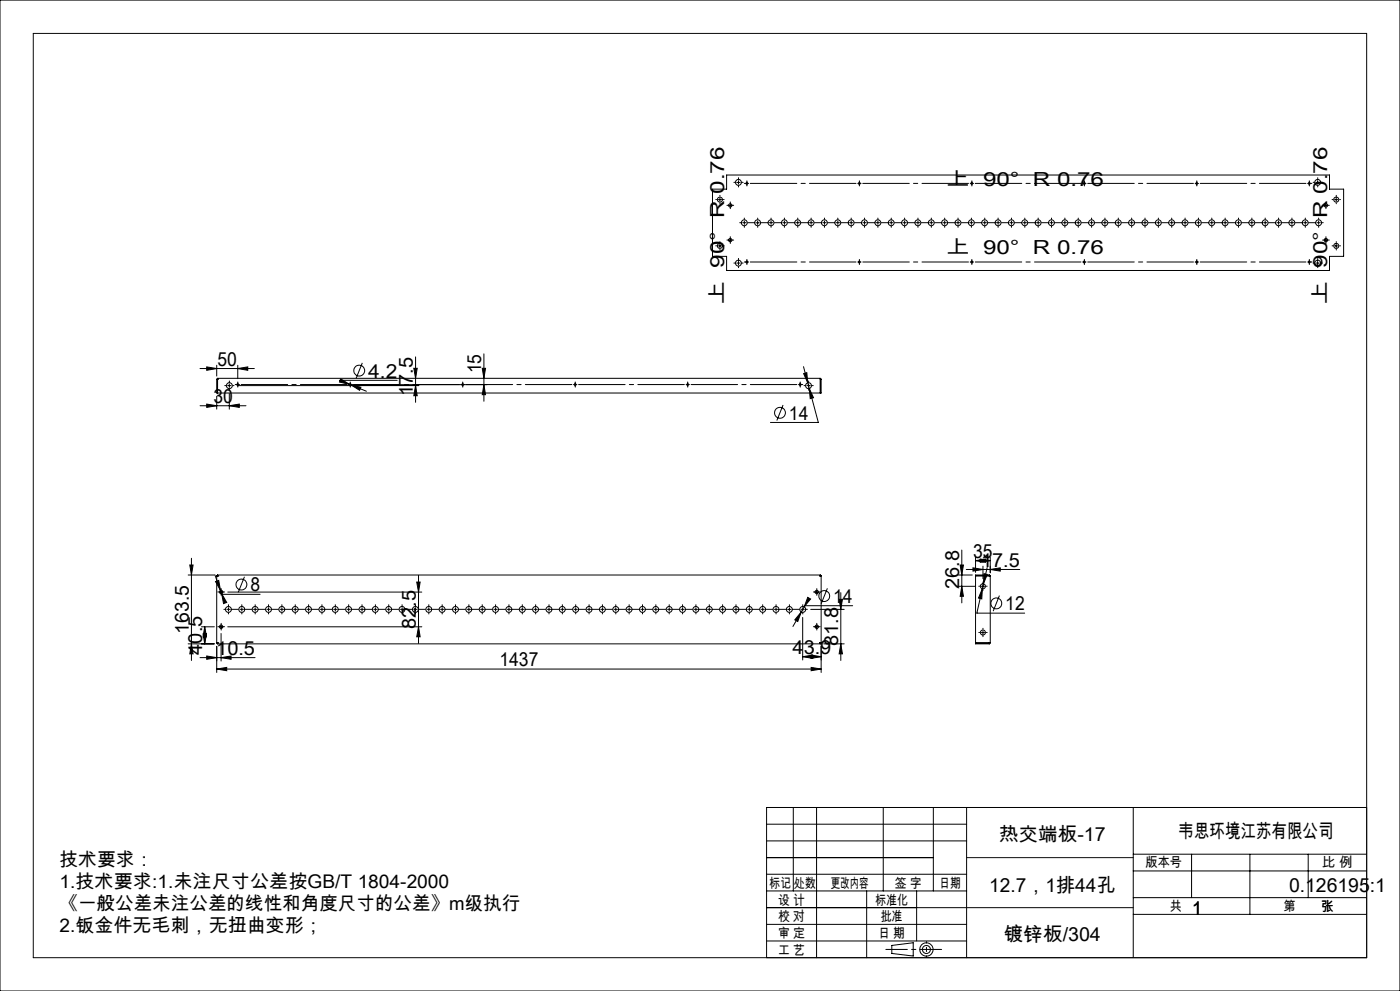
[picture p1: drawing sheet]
<svg xmlns="http://www.w3.org/2000/svg" width="420mm" height="297mm" viewBox="0 0 420 297" stroke-linecap="round" stroke-linejoin="round" font-family="sans-serif">
<g fill="none" stroke="#000" stroke-width=".3">
<path d="M0 0h420v297h-420zM213.7 56.7h4.3v-4.2h180.9v4.2h4.2v20.1h-4.2v4.3h-180.9v-4.3h-4.3zM215.5 59.8h1M216 59.3v1M221 54.7h1M221.5 54.1v1.1M358.5 55h1.1M359 54.5v1M394.8 54.7h1M395.3 54.1v1.1M400.4 59.8h1M400.9 59.3v1"/>
<path d="M215.5 73.7h1M216 73.2v1M218.6 72h1M218.6 61.6h1M219.1 61.1v1M219.1 71.5v1M221 78.8h1M221.5 78.3v1.1M226.8 66.8h1M227.3 66.2v1.1M358.5 78.5h1.1M359 78v1.1"/>
<path d="M394.8 78.8h1M395.3 78.3v1.1M397.3 72h1M397.3 61.6h1M397.8 61.1v1M397.8 71.5v1M400.4 73.7h1M400.9 73.2v1M60 110.5h16.3M62 110l3 .5-3 .5zM65 109.5v3.2M65 118.8v3.8"/>
<path d="M65 113.7v4.1h181.3v-4.1M65 113.7h.3M65.3 113.7h.1M65.3 113.7v4.1M65.3 113.4v.3M65.3 113.4l-.3 .3M65.3 113.4h180.7M68.3 115.6h1M68.8 115.1v1M68.8 118v4.6M71.2 115.6h54.5M71.3 110.5l3-.5v1z"/>
<path d="M71.3 109.5v4M102.2 113.6l2.6 1.6-3-.7zM104.6 115.3h41.6M104.8 115.2l.5 .2M105.1 114.8v1M105.3 115.4l3 .7-.4 .9zM105.3 115.4l4.6 1.9M108.7 108.8l-1.9 4.6M119.2 114h-17.3l2.9 1.2M124.1 110.4h1.1l-.5 3zM124.7 107v13.6M124.7 115.6l.5 3h-1.1z"/>
<path d="M144.7 110.4h1l-.5 3zM145.2 115.3l.5 3h-1zM145.2 106v14.3M241.1 109.9l1.7 6.5M241.1 112l.9-.3 .3 3zM242.1 115.6h1M242.6 115.1v1M242.8 116.4l1.3 2.8-1 .3zM242.8 116.4l2.7 10.2h-14.4M246 113.4l.1 .3M246 113.4l.3 .3M246.1 113.7h.1"/>
<path d="M246.1 113.7v4.1M246.1 113.7h.2M60 121.6h13.8M62 121.1l3 .5-3 .5zM68.8 121.6l3-.5v1zM234.9 121.4l-1.9 4.6M56.4 172.3h7.9M56.9 169.3h1l-.5 3zM57.4 167.3v30.6M64.5 172.3l1.6 4.6M64.7 174.3l.9-.3 .5 2.9zM65 172.6h.3"/>
<path d="M65 172.6v20.1M65.3 172.3v.3M65.3 172.5v.1M65.3 172.6h.1M65.3 172.3h180.8M65.3 172.3v.2M65.8 177.4h1.1M66.1 176.9l.4 1M66.3 176.9v1M66.5 177.9l1.5 2.6-.9 .4zM66.5 177.9l.1 .2h11.4M68.3 177.4h58.2"/>
<path d="M73.3 172.9l-1.8 4.6M125 174.4h1l-.4 3zM125.6 172.4v20.4M242.3 179l.9 .5-1.9 2.4zM244.5 177.4h1M245 176.9v1M246 172.6h.1M246.1 172.3l-.1 .3M246.1 172.5l-.1 .1M246.1 172.3v.2M246.1 172.6h.2M246.3 172.6h-.3"/>
<path d="M246.3 172.6v20.1M248.2 176.3l-1.9 4.7M251.7 179.6h1l-.5 3zM252.2 177.6v20.3M287.5 175.7h5.1M287.5 172.3h4.2M288 169.3h1l-.5 3zM288.5 164.8v15.9M288.5 175.7l.5 3h-1zM289.9 170.7h16M291.9 170.2l3 .5-3 .5zM292.7 168l3-.5v1z"/>
<path d="M292.7 167v4.6M292.7 168h4.4M292.7 172.5h4.1M294.1 167.5l3 .5-3 .5zM294.4 175.7h1M294.7 176.4l-.2 3.1-1-.3zM294.7 176.4l-1.6 7.4h14.3M294.9 169.7v3.7M294.9 175.2v1M295 175l-.3 1.4M295.2 171.9l1 .3-1.2 2.8zM296.2 170.1l-1.2 4.9"/>
<path d="M296.8 172.6h.3M296.8 172.3l.3 .3M296.8 172.3h-4.1v20.7h4.1M296.8 172.3v.2M296.8 172.6h.1M297.1 170.7l3-.5v1zM297.1 167v4.7M297.1 172.6v20M299.8 178.5l-1.8 4.7M56.4 193h7.9M57.4 193l.5 3h-1zM60 197.1h16.5"/>
<path d="M60.4 187.9h3.9M60.9 190h1l-.5 3zM61.4 187.9v5.1M61.4 187.9l.5 2.9h-1zM62 196.6l3 .5-3 .5zM65 193.7v7.8M65 192.7h.3M65.3 193h180.8M65.3 192.7v.3M65.3 192.6v.4M65.3 192.6v.1M65.3 192.6l-.3 .1"/>
<path d="M65.3 192.6h.1M65.8 187.9h1.1M66.3 197.1l3-.5v1zM66.3 189.9v8.2M66.3 187.3v1M68.3 187.9h58.2M125.6 187.9l.4 2.9h-1zM236.3 182.6h1M236.8 182.1v1M240.4 183.4l-1.1 2.9-.9-.5zM240.4 183.4l-2.5 4.3M240.8 196.8l3-.5v1z"/>
<path d="M240.8 185v12.8M240.8 196.8h5.5M241.3 181.9l-.9 1.5M243.2 182.6h10.1M243.3 196.3l3 .5-3 .5zM244.5 187.9h1M245 187.3v1M246 192.6l.3 .1M246 192.6l.1 .1M246 192.6l.1 .4M246 192.6h.1M246.1 192.7v.3"/>
<path d="M246.1 192.7h.2M246.3 193.7v7.8M247.1 193h6.2M252.2 193l.5 3h-1zM255.8 181.5h-14.4l-.1 .4M292.7 192.7h4.1M294.4 189.6h1M294.9 189.1v1M296.8 192.7v.3M296.8 192.7h.1M297.1 192.6l-.3 .1M297.1 192.6l-.3 .4"/>
<path d="M65 200.5l3-.5v1zM65 200.5h181.3M243.3 200l3 .5-3 .5zM230 257h50M230 252h60M230 247h60M230 242h180v45h-180zM238 242v25M245 242v45M265 242v25M280 242v25M290 242v45"/>
<path d="M340 242v45M340 256h70M357.5 256v13M375 256v18M392.5 256v13M230 277h60M230 272h60M230 262h60M230 267h60M260 267v20M275 267v15M340 274h70"/>
<path d="M340 269h70M340 261h70M230 282h60M267.5 283.3l6.5-.8v4l-6.5-.8z"/>
<circle cx="216" cy="59.8" r=".75"/>
<circle cx="221.5" cy="54.7" r=".88"/>
<circle cx="224" cy="55" r=".27"/>
<circle cx="257.8" cy="55" r=".27"/>
<circle cx="291.5" cy="55" r=".28"/>
<circle cx="325.3" cy="55" r=".27"/>
<circle cx="359" cy="55" r=".28"/>
<circle cx="392.8" cy="55" r=".27"/>
<circle cx="395.3" cy="54.7" r=".88"/>
<circle cx="400.9" cy="59.8" r=".77"/>
<circle cx="216" cy="73.7" r=".75"/>
<circle cx="219.1" cy="61.6" r=".49"/>
<circle cx="219.1" cy="72" r=".49"/>
<circle cx="221.5" cy="78.8" r=".89"/>
<circle cx="223.3" cy="66.8" r=".89"/>
<circle cx="224" cy="78.5" r=".26"/>
<circle cx="227.3" cy="66.8" r=".89"/>
<circle cx="231.3" cy="66.8" r=".89"/>
<circle cx="235.3" cy="66.8" r=".89"/>
<circle cx="239.3" cy="66.8" r=".88"/>
<circle cx="243.3" cy="66.8" r=".89"/>
<circle cx="247.3" cy="66.8" r=".88"/>
<circle cx="251.3" cy="66.8" r=".89"/>
<circle cx="255.3" cy="66.8" r=".89"/>
<circle cx="257.8" cy="78.5" r=".26"/>
<circle cx="259.3" cy="66.8" r=".89"/>
<circle cx="263.4" cy="66.8" r=".89"/>
<circle cx="267.4" cy="66.8" r=".88"/>
<circle cx="271.4" cy="66.8" r=".89"/>
<circle cx="275.4" cy="66.8" r=".88"/>
<circle cx="279.4" cy="66.8" r=".89"/>
<circle cx="283.4" cy="66.8" r=".89"/>
<circle cx="287.4" cy="66.8" r=".87"/>
<circle cx="291.4" cy="66.8" r=".89"/>
<circle cx="291.5" cy="78.5" r=".27"/>
<circle cx="295.4" cy="66.8" r=".88"/>
<circle cx="299.4" cy="66.8" r=".89"/>
<circle cx="303.4" cy="66.8" r=".88"/>
<circle cx="307.4" cy="66.8" r=".89"/>
<circle cx="311.4" cy="66.8" r=".89"/>
<circle cx="315.4" cy="66.8" r=".87"/>
<circle cx="319.4" cy="66.8" r=".89"/>
<circle cx="323.5" cy="66.8" r=".88"/>
<circle cx="325.3" cy="78.5" r=".26"/>
<circle cx="327.5" cy="66.8" r=".89"/>
<circle cx="331.5" cy="66.8" r=".89"/>
<circle cx="335.5" cy="66.8" r=".89"/>
<circle cx="339.5" cy="66.8" r=".89"/>
<circle cx="343.5" cy="66.8" r=".87"/>
<circle cx="347.5" cy="66.8" r=".89"/>
<circle cx="351.5" cy="66.8" r=".88"/>
<circle cx="355.5" cy="66.8" r=".89"/>
<circle cx="359" cy="78.5" r=".27"/>
<circle cx="359.5" cy="66.8" r=".89"/>
<circle cx="363.5" cy="66.8" r=".89"/>
<circle cx="367.5" cy="66.8" r=".89"/>
<circle cx="371.5" cy="66.8" r=".88"/>
<circle cx="375.5" cy="66.8" r=".89"/>
<circle cx="379.5" cy="66.8" r=".88"/>
<circle cx="383.5" cy="66.8" r=".89"/>
<circle cx="387.6" cy="66.8" r=".89"/>
<circle cx="391.6" cy="66.8" r=".89"/>
<circle cx="392.8" cy="78.5" r=".26"/>
<circle cx="395.3" cy="78.8" r=".89"/>
<circle cx="395.6" cy="66.8" r=".89"/>
<circle cx="397.8" cy="61.6" r=".49"/>
<circle cx="397.8" cy="72" r=".49"/>
<circle cx="400.9" cy="73.7" r=".75"/>
<circle cx="68.8" cy="115.6" r=".89"/>
<circle cx="71.3" cy="115.3" r=".27"/>
<circle cx="105.1" cy="115.3" r=".26"/>
<circle cx="107.8" cy="111.1" r="1.63"/>
<circle cx="138.8" cy="115.3" r=".27"/>
<circle cx="172.5" cy="115.3" r=".26"/>
<circle cx="206.3" cy="115.3" r=".26"/>
<circle cx="240" cy="115.3" r=".26"/>
<circle cx="242.6" cy="115.6" r=".89"/>
<circle cx="234" cy="123.7" r="1.63"/>
<circle cx="66.3" cy="177.4" r=".51"/>
<circle cx="72.4" cy="175.2" r="1.63"/>
<circle cx="245" cy="177.4" r=".51"/>
<circle cx="247.3" cy="178.6" r="1.64"/>
<circle cx="294.9" cy="175.7" r=".76"/>
<circle cx="66.3" cy="187.8" r=".51"/>
<circle cx="68.5" cy="182.6" r=".87"/>
<circle cx="72.5" cy="182.7" r=".89"/>
<circle cx="76.5" cy="182.7" r=".89"/>
<circle cx="80.5" cy="182.6" r=".88"/>
<circle cx="84.6" cy="182.7" r=".89"/>
<circle cx="88.6" cy="182.6" r=".88"/>
<circle cx="92.6" cy="182.7" r=".89"/>
<circle cx="96.6" cy="182.7" r=".89"/>
<circle cx="100.6" cy="182.7" r=".89"/>
<circle cx="104.6" cy="182.7" r=".89"/>
<circle cx="108.6" cy="182.6" r=".88"/>
<circle cx="112.6" cy="182.7" r=".89"/>
<circle cx="116.6" cy="182.6" r=".88"/>
<circle cx="120.6" cy="182.7" r=".89"/>
<circle cx="124.6" cy="182.7" r=".89"/>
<circle cx="128.6" cy="182.7" r=".89"/>
<circle cx="132.6" cy="182.7" r=".89"/>
<circle cx="136.6" cy="182.6" r=".88"/>
<circle cx="140.6" cy="182.7" r=".89"/>
<circle cx="144.6" cy="182.6" r=".87"/>
<circle cx="148.7" cy="182.7" r=".89"/>
<circle cx="152.7" cy="182.7" r=".89"/>
<circle cx="156.7" cy="182.7" r=".89"/>
<circle cx="160.7" cy="182.7" r=".89"/>
<circle cx="164.7" cy="182.6" r=".88"/>
<circle cx="168.7" cy="182.7" r=".89"/>
<circle cx="172.7" cy="182.6" r=".87"/>
<circle cx="176.7" cy="182.7" r=".89"/>
<circle cx="180.7" cy="182.7" r=".89"/>
<circle cx="184.7" cy="182.6" r=".88"/>
<circle cx="188.7" cy="182.7" r=".89"/>
<circle cx="192.7" cy="182.6" r=".88"/>
<circle cx="196.7" cy="182.7" r=".89"/>
<circle cx="200.7" cy="182.6" r=".87"/>
<circle cx="204.7" cy="182.7" r=".89"/>
<circle cx="208.8" cy="182.7" r=".89"/>
<circle cx="212.8" cy="182.6" r=".88"/>
<circle cx="216.8" cy="182.7" r=".89"/>
<circle cx="220.8" cy="182.6" r=".88"/>
<circle cx="224.8" cy="182.7" r=".89"/>
<circle cx="228.8" cy="182.6" r=".87"/>
<circle cx="232.8" cy="182.7" r=".89"/>
<circle cx="236.8" cy="182.7" r=".89"/>
<circle cx="240.8" cy="182.6" r=".88"/>
<circle cx="245" cy="187.8" r=".51"/>
<circle cx="294.9" cy="189.6" r=".75"/>
<circle cx="298.9" cy="180.8" r="1.63"/>
<circle cx="277.9" cy="284.6" r="2"/>
<circle cx="277.9" cy="284.6" r="1.22"/>
</g>
<g fill="none" stroke="#000" stroke-width=".3" stroke-dasharray="30.5 1.3 1.3 1.3">
<path d="M215 59.8h-.3M216 58.8v-.3M217 59.8h.2M220.5 54.6h-.3M221.5 53.6v-.3M221.5 55.7v.3M222.6 54.6h.3M223.6 55h-.3M224.1 55v-.5M224.1 55h-.5M224.1 55v.5M224.1 55h.5"/>
<path d="M224.1 54.5v-.3M224.1 55.5v.2M257.8 55v-.5M257.8 55h-.5M257.8 55v.5M257.8 55h.5M257.8 54.5v-.3M257.8 55.5v.2M291.6 55v-.5M291.6 55h-.5M291.6 55v.5M291.6 55h.5"/>
<path d="M291.6 54.5v-.3M291.6 55.5v.2M325.3 55v-.5M325.3 55h-.5M325.3 55v.5M325.3 55h.5M325.3 54.5v-.3M325.3 55.5v.2M359.1 54.5v-.3M359.1 55.5v.2M392.8 55v-.5M392.8 55h-.5"/>
<path d="M392.8 55v.5M392.8 55h.5M392.8 54.5v-.3M392.8 55.5v.2M393.3 55h.3M394.3 54.6h-.4M395.3 53.6v-.3M395.3 55.7v.3M396.3 54.6h.4M399.9 59.8h-.3M400.9 58.8v-.3M401.9 59.8h.2"/>
<path d="M215 73.7h-.3M216 72.7v-.3M216 74.7v.2M216 60.8v.3M217 73.7h.2M218.6 71.9h-.5M218.6 61.5h-.5M219.1 71.4v-.5M219.1 72.5v.5M219.1 61v-.5M219.1 62v.5M219.6 71.9h.5"/>
<path d="M219.6 61.5h.5M220.5 78.8h-.3M221.5 77.8v-.4M221.5 79.8v.4M222.3 66.7h-.4M222.6 78.8h.3M223.3 66.7v-.5M223.3 66.7h-.5M223.3 66.7v.5M223.3 66.7h.5M223.3 65.7v-.3M223.3 67.8v.3"/>
<path d="M223.6 78.5h-.3M224.1 78.5v-.5M224.1 78.5h-.5M224.1 78.5v.5M224.1 78.5h.5M224.1 78v-.2M224.1 79v.3M224.3 66.7h2M227.3 65.7v-.3M227.3 67.8v.3M228.3 66.7h2M231.3 66.7v-.5"/>
<path d="M231.3 66.7h-.5M231.3 66.7v.5M231.3 66.7h.5M231.3 65.7v-.3M231.3 67.8v.3M232.3 66.7h2M235.3 66.7v-.5M235.3 66.7h-.5M235.3 66.7v.5M235.3 66.7h.5M235.3 65.7v-.3M235.3 67.8v.3"/>
<path d="M236.3 66.7h2M239.3 66.7v-.5M239.3 66.7h-.5M239.3 66.7v.5M239.3 66.7h.5M239.3 65.7v-.3M239.3 67.8v.3M240.3 66.7h2M243.3 66.7v-.5M243.3 66.7h-.5M243.3 66.7v.5M243.3 66.7h.5"/>
<path d="M243.3 65.7v-.3M243.3 67.8v.3M244.3 66.7h2M247.3 66.7v-.5M247.3 66.7h-.5M247.3 66.7v.5M247.3 66.7h.5M247.3 65.7v-.3M247.3 67.8v.3M248.4 66.7h1.9M251.4 66.7v-.5M251.4 66.7h-.6"/>
<path d="M251.4 66.7v.5M251.4 66.7h.5M251.4 65.7v-.3M251.4 67.8v.3M252.4 66.7h1.9M255.4 66.7v-.5M255.4 66.7h-.5M255.4 66.7v.5M255.4 66.7h.5M255.4 65.7v-.3M255.4 67.8v.3M256.4 66.7h2"/>
<path d="M257.8 78.5v-.5M257.8 78.5h-.5M257.8 78.5v.5M257.8 78.5h.5M257.8 78v-.2M257.8 79v.3M259.4 66.7v-.5M259.4 66.7h-.5M259.4 66.7v.5M259.4 66.7h.5M259.4 65.7v-.3M259.4 67.8v.3"/>
<path d="M260.4 66.7h2M263.4 66.7v-.5M263.4 66.7h-.5M263.4 66.7v.5M263.4 66.7h.5M263.4 65.7v-.3M263.4 67.8v.3M264.4 66.7h2M267.4 66.7v-.5M267.4 66.7h-.5M267.4 66.7v.5M267.4 66.7h.5"/>
<path d="M267.4 65.7v-.3M267.4 67.8v.3M268.4 66.7h2M271.4 66.7v-.5M271.4 66.7h-.5M271.4 66.7v.5M271.4 66.7h.5M271.4 65.7v-.3M271.4 67.8v.3M272.4 66.7h2M275.4 66.7v-.5M275.4 66.7h-.5"/>
<path d="M275.4 66.7v.5M275.4 66.7h.5M275.4 65.7v-.3M275.4 67.8v.3M276.4 66.7h2M279.4 66.7v-.5M279.4 66.7h-.5M279.4 66.7v.5M279.4 66.7h.5M279.4 65.7v-.3M279.4 67.8v.3M280.4 66.7h2"/>
<path d="M283.4 66.7v-.5M283.4 66.7h-.5M283.4 66.7v.5M283.4 66.7h.5M283.4 65.7v-.3M283.4 67.8v.3M284.4 66.7h2M287.4 66.7v-.5M287.4 66.7h-.5M287.4 66.7v.5M287.4 66.7h.5M287.4 65.7v-.3"/>
<path d="M287.4 67.8v.3M288.4 66.7h2M291.4 66.7v-.5M291.4 66.7h-.5M291.4 66.7v.5M291.4 66.7h.5M291.4 65.7v-.3M291.4 67.8v.3M291.6 78.5v-.5M291.6 78.5h-.5M291.6 78.5v.5M291.6 78.5h.5"/>
<path d="M291.6 78v-.2M291.6 79v.3M292.4 66.7h2M295.4 66.7v-.5M295.4 66.7h-.5M295.4 66.7v.5M295.4 66.7h.5M295.4 65.7v-.3M295.4 67.8v.3M296.4 66.7h2M299.4 66.7v-.5M299.4 66.7h-.5"/>
<path d="M299.4 66.7v.5M299.4 66.7h.5M299.4 65.7v-.3M299.4 67.8v.3M300.4 66.7h2M303.4 66.7v-.5M303.4 66.7h-.5M303.4 66.7v.5M303.4 66.7h.5M303.4 65.7v-.3M303.4 67.8v.3M304.4 66.7h2"/>
<path d="M307.4 66.7v-.5M307.4 66.7h-.5M307.4 66.7v.5M307.4 66.7h.5M307.4 65.7v-.3M307.4 67.8v.3M308.5 66.7h1.9M311.5 66.7v-.5M311.5 66.7h-.6M311.5 66.7v.5M311.5 66.7h.5M311.5 65.7v-.3"/>
<path d="M311.5 67.8v.3M312.5 66.7h1.9M315.5 66.7v-.5M315.5 66.7h-.5M315.5 66.7v.5M315.5 66.7h.5M315.5 65.7v-.3M315.5 67.8v.3M316.5 66.7h2M319.5 66.7v-.5M319.5 66.7h-.5M319.5 66.7v.5"/>
<path d="M319.5 66.7h.5M319.5 65.7v-.3M319.5 67.8v.3M320.5 66.7h2M323.5 66.7v-.5M323.5 66.7h-.5M323.5 66.7v.5M323.5 66.7h.5M323.5 65.7v-.3M323.5 67.8v.3M324.5 66.7h2M325.3 78.5v-.5"/>
<path d="M325.3 78.5h-.5M325.3 78.5v.5M325.3 78.5h.5M325.3 78v-.2M325.3 79v.3M327.5 66.7v-.5M327.5 66.7h-.5M327.5 66.7v.5M327.5 66.7h.5M327.5 65.7v-.3M327.5 67.8v.3M328.5 66.7h2"/>
<path d="M331.5 66.7v-.5M331.5 66.7h-.5M331.5 66.7v.5M331.5 66.7h.5M331.5 65.7v-.3M331.5 67.8v.3M332.5 66.7h2M335.5 66.7v-.5M335.5 66.7h-.5M335.5 66.7v.5M335.5 66.7h.5M335.5 65.7v-.3"/>
<path d="M335.5 67.8v.3M336.5 66.7h2M339.5 66.7v-.5M339.5 66.7h-.5M339.5 66.7v.5M339.5 66.7h.5M339.5 65.7v-.3M339.5 67.8v.3M340.5 66.7h2M343.5 66.7v-.5M343.5 66.7h-.5M343.5 66.7v.5"/>
<path d="M343.5 66.7h.5M343.5 65.7v-.3M343.5 67.8v.3M344.5 66.7h2M347.5 66.7v-.5M347.5 66.7h-.5M347.5 66.7v.5M347.5 66.7h.5M347.5 65.7v-.3M347.5 67.8v.3M348.5 66.7h2M351.5 66.7v-.5"/>
<path d="M351.5 66.7h-.5M351.5 66.7v.5M351.5 66.7h.5M351.5 65.7v-.3M351.5 67.8v.3M352.5 66.7h2M355.5 66.7v-.5M355.5 66.7h-.5M355.5 66.7v.5M355.5 66.7h.5M355.5 65.7v-.3M355.5 67.8v.3"/>
<path d="M356.5 66.7h2M359.1 78v-.2M359.1 79v.3M359.5 66.7v-.5M359.5 66.7h-.5M359.5 66.7v.5M359.5 66.7h.5M359.5 65.7v-.3M359.5 67.8v.3M360.5 66.7h2M363.5 66.7v-.5M363.5 66.7h-.5"/>
<path d="M363.5 66.7v.5M363.5 66.7h.5M363.5 65.7v-.3M363.5 67.8v.3M364.5 66.7h2M367.5 66.7v-.5M367.5 66.7h-.5M367.5 66.7v.5M367.5 66.7h.5M367.5 65.7v-.3M367.5 67.8v.3M368.6 66.7h1.9"/>
<path d="M371.6 66.7v-.5M371.6 66.7h-.6M371.6 66.7v.5M371.6 66.7h.5M371.6 65.7v-.3M371.6 67.8v.3M372.6 66.7h1.9M375.6 66.7v-.5M375.6 66.7h-.5M375.6 66.7v.5M375.6 66.7h.5M375.6 65.7v-.3"/>
<path d="M375.6 67.8v.3M376.6 66.7h2M379.6 66.7v-.5M379.6 66.7h-.5M379.6 66.7v.5M379.6 66.7h.5M379.6 65.7v-.3M379.6 67.8v.3M380.6 66.7h2M383.6 66.7v-.5M383.6 66.7h-.5M383.6 66.7v.5"/>
<path d="M383.6 66.7h.5M383.6 65.7v-.3M383.6 67.8v.3M384.6 66.7h2M387.6 66.7v-.5M387.6 66.7h-.5M387.6 66.7v.5M387.6 66.7h.5M387.6 65.7v-.3M387.6 67.8v.3M388.6 66.7h2M391.6 66.7v-.5"/>
<path d="M391.6 66.7h-.5M391.6 66.7v.5M391.6 66.7h.5M391.6 65.7v-.3M391.6 67.8v.3M392.6 66.7h2M392.8 78.5v-.5M392.8 78.5h-.5M392.8 78.5v.5M392.8 78.5h.5M392.8 78v-.2M392.8 79v.3"/>
<path d="M393.3 78.5h.3M394.3 78.8h-.4M395.3 77.8v-.4M395.3 79.8v.4M395.6 66.7v-.5M395.6 66.7h-.5M395.6 66.7v.5M395.6 66.7h.5M395.6 65.7v-.3M395.6 67.8v.3M396.3 78.8h.4M396.6 66.7h.4"/>
<path d="M397.3 71.9h-.5M397.3 61.5h-.5M397.8 71.4v-.5M397.8 72.5v.5M397.8 61v-.5M397.8 62v.5M398.3 71.9h.5M398.3 61.5h.5M399.9 73.7h-.3M400.9 72.7v-.3M400.9 74.7v.2M400.9 60.8v.3"/>
<path d="M401.9 73.7h.2M67.8 115.6h-.4M68.8 114.6v-.4M68.8 116.6v.4M69.8 115.6h.4M70.8 115.3h-.2M71.3 115.3v-.6M71.3 115.3h-.5M71.3 115.3v.5M71.3 115.3h.5M71.3 114.7v-.2M71.3 115.8v.2"/>
<path d="M105.1 114.7v-.2M105.1 115.8v.2M138.8 115.3v-.6M138.8 115.3h-.5M138.8 115.3v.5M138.8 115.3h.5M138.8 114.7v-.2M138.8 115.8v.2M172.6 115.3v-.6M172.6 115.3h-.5M172.6 115.3v.5M172.6 115.3h.5"/>
<path d="M172.6 114.7v-.2M172.6 115.8v.2M206.3 115.3v-.6M206.3 115.3h-.5M206.3 115.3v.5M206.3 115.3h.5M206.3 114.7v-.2M206.3 115.8v.2M240.1 115.3v-.6M240.1 115.3h-.5M240.1 115.3v.5M240.1 115.3h.5"/>
<path d="M240.1 114.7v-.2M240.1 115.8v.2M240.6 115.3h.2M241.6 115.6h-.4M242.6 114.6v-.4M242.6 116.6v.4M243.6 115.6h.4M65.8 177.4h-.5M66.4 176.9v-.5M66.4 177.9v.5M66.9 177.4h.5M244.5 177.4h-.5"/>
<path d="M245 176.9v-.5M245 177.9v.5M245.5 177.4h.6M293.9 175.7h-.3M294.9 174.7v-.3M294.9 176.7v.2M295.9 175.7h.3M65.8 187.8h-.5M66.4 187.3v-.5M66.4 188.3v.5M66.9 187.8h.5M67.5 182.6h-.3"/>
<path d="M68.5 182.6v-.5M68.5 182.6h-.5M68.5 182.6v.5M68.5 182.6h.5M68.5 181.6v-.4M68.5 183.6v.4M69.6 182.6h1.9M72.5 182.6v-.5M72.5 182.6h-.5M72.5 182.6v.5M72.5 182.6h.6M72.5 181.6v-.4"/>
<path d="M72.5 183.6v.4M73.6 182.6h1.9M76.6 182.6v-.5M76.6 182.6h-.5M76.6 182.6v.5M76.6 182.6h.5M76.6 181.6v-.4M76.6 183.6v.4M77.6 182.6h2M80.6 182.6v-.5M80.6 182.6h-.5M80.6 182.6v.5"/>
<path d="M80.6 182.6h.5M80.6 181.6v-.4M80.6 183.6v.4M81.6 182.6h2M84.6 182.6v-.5M84.6 182.6h-.5M84.6 182.6v.5M84.6 182.6h.5M84.6 181.6v-.4M84.6 183.6v.4M85.6 182.6h2M88.6 182.6v-.5"/>
<path d="M88.6 182.6h-.5M88.6 182.6v.5M88.6 182.6h.5M88.6 181.6v-.4M88.6 183.6v.4M89.6 182.6h2M92.6 182.6v-.5M92.6 182.6h-.5M92.6 182.6v.5M92.6 182.6h.5M92.6 181.6v-.4M92.6 183.6v.4"/>
<path d="M93.6 182.6h2M96.6 182.6v-.5M96.6 182.6h-.5M96.6 182.6v.5M96.6 182.6h.5M96.6 181.6v-.4M96.6 183.6v.4M97.6 182.6h2M100.6 182.6v-.5M100.6 182.6h-.5M100.6 182.6v.5M100.6 182.6h.5"/>
<path d="M100.6 181.6v-.4M100.6 183.6v.4M101.6 182.6h2M104.6 182.6v-.5M104.6 182.6h-.5M104.6 182.6v.5M104.6 182.6h.5M104.6 181.6v-.4M104.6 183.6v.4M105.6 182.6h2M108.6 182.6v-.5M108.6 182.6h-.5"/>
<path d="M108.6 182.6v.5M108.6 182.6h.5M108.6 181.6v-.4M108.6 183.6v.4M109.6 182.6h2M112.6 182.6v-.5M112.6 182.6h-.5M112.6 182.6v.5M112.6 182.6h.5M112.6 181.6v-.4M112.6 183.6v.4M113.6 182.6h2"/>
<path d="M116.6 182.6v-.5M116.6 182.6h-.5M116.6 182.6v.5M116.6 182.6h.5M116.6 181.6v-.4M116.6 183.6v.4M117.6 182.6h2M120.6 182.6v-.5M120.6 182.6h-.5M120.6 182.6v.5M120.6 182.6h.5M120.6 181.6v-.4"/>
<path d="M120.6 183.6v.4M121.6 182.6h2M124.6 182.6v-.5M124.6 182.6h-.5M124.6 182.6v.5M124.6 182.6h.5M124.6 181.6v-.4M124.6 183.6v.4M125.6 182.6h2M128.6 182.6v-.5M128.6 182.6h-.5M128.6 182.6v.5"/>
<path d="M128.6 182.6h.5M128.6 181.6v-.4M128.6 183.6v.4M129.7 182.6h1.9M132.6 182.6v-.5M132.6 182.6h-.5M132.6 182.6v.5M132.6 182.6h.6M132.6 181.6v-.4M132.6 183.6v.4M133.7 182.6h1.9M136.7 182.6v-.5"/>
<path d="M136.7 182.6h-.5M136.7 182.6v.5M136.7 182.6h.5M136.7 181.6v-.4M136.7 183.6v.4M137.7 182.6h2M140.7 182.6v-.5M140.7 182.6h-.5M140.7 182.6v.5M140.7 182.6h.5M140.7 181.6v-.4M140.7 183.6v.4"/>
<path d="M141.7 182.6h2M144.7 182.6v-.5M144.7 182.6h-.5M144.7 182.6v.5M144.7 182.6h.5M144.7 181.6v-.4M144.7 183.6v.4M145.7 182.6h2M148.7 182.6v-.5M148.7 182.6h-.5M148.7 182.6v.5M148.7 182.6h.5"/>
<path d="M148.7 181.6v-.4M148.7 183.6v.4M149.7 182.6h2M152.7 182.6v-.5M152.7 182.6h-.5M152.7 182.6v.5M152.7 182.6h.5M152.7 181.6v-.4M152.7 183.6v.4M153.7 182.6h2M156.7 182.6v-.5M156.7 182.6h-.5"/>
<path d="M156.7 182.6v.5M156.7 182.6h.5M156.7 181.6v-.4M156.7 183.6v.4M157.7 182.6h2M160.7 182.6v-.5M160.7 182.6h-.5M160.7 182.6v.5M160.7 182.6h.5M160.7 181.6v-.4M160.7 183.6v.4M161.7 182.6h2"/>
<path d="M164.7 182.6v-.5M164.7 182.6h-.5M164.7 182.6v.5M164.7 182.6h.5M164.7 181.6v-.4M164.7 183.6v.4M165.7 182.6h2M168.7 182.6v-.5M168.7 182.6h-.5M168.7 182.6v.5M168.7 182.6h.5M168.7 181.6v-.4"/>
<path d="M168.7 183.6v.4M169.7 182.6h2M172.7 182.6v-.5M172.7 182.6h-.5M172.7 182.6v.5M172.7 182.6h.5M172.7 181.6v-.4M172.7 183.6v.4M173.7 182.6h2M176.7 182.6v-.5M176.7 182.6h-.5M176.7 182.6v.5"/>
<path d="M176.7 182.6h.5M176.7 181.6v-.4M176.7 183.6v.4M177.7 182.6h2M180.7 182.6v-.5M180.7 182.6h-.5M180.7 182.6v.5M180.7 182.6h.5M180.7 181.6v-.4M180.7 183.6v.4M181.7 182.6h2M184.7 182.6v-.5"/>
<path d="M184.7 182.6h-.5M184.7 182.6v.5M184.7 182.6h.5M184.7 181.6v-.4M184.7 183.6v.4M185.7 182.6h2M188.7 182.6v-.5M188.7 182.6h-.5M188.7 182.6v.5M188.7 182.6h.5M188.7 181.6v-.4M188.7 183.6v.4"/>
<path d="M189.8 182.6h1.9M192.7 182.6v-.5M192.7 182.6h-.5M192.7 182.6v.5M192.7 182.6h.6M192.7 181.6v-.4M192.7 183.6v.4M193.8 182.6h1.9M196.8 182.6v-.5M196.8 182.6h-.5M196.8 182.6v.5M196.8 182.6h.5"/>
<path d="M196.8 181.6v-.4M196.8 183.6v.4M197.8 182.6h2M200.8 182.6v-.5M200.8 182.6h-.5M200.8 182.6v.5M200.8 182.6h.5M200.8 181.6v-.4M200.8 183.6v.4M201.8 182.6h2M204.8 182.6v-.5M204.8 182.6h-.5"/>
<path d="M204.8 182.6v.5M204.8 182.6h.5M204.8 181.6v-.4M204.8 183.6v.4M205.8 182.6h2M208.8 182.6v-.5M208.8 182.6h-.5M208.8 182.6v.5M208.8 182.6h.5M208.8 181.6v-.4M208.8 183.6v.4M209.8 182.6h2"/>
<path d="M212.8 182.6v-.5M212.8 182.6h-.5M212.8 182.6v.5M212.8 182.6h.5M212.8 181.6v-.4M212.8 183.6v.4M213.8 182.6h2M216.8 182.6v-.5M216.8 182.6h-.5M216.8 182.6v.5M216.8 182.6h.5M216.8 181.6v-.4"/>
<path d="M216.8 183.6v.4M217.8 182.6h2M220.8 182.6v-.5M220.8 182.6h-.5M220.8 182.6v.5M220.8 182.6h.5M220.8 181.6v-.4M220.8 183.6v.4M221.8 182.6h2M224.8 182.6v-.5M224.8 182.6h-.5M224.8 182.6v.5"/>
<path d="M224.8 182.6h.5M224.8 181.6v-.4M224.8 183.6v.4M225.8 182.6h2M228.8 182.6v-.5M228.8 182.6h-.5M228.8 182.6v.5M228.8 182.6h.5M228.8 181.6v-.4M228.8 183.6v.4M229.8 182.6h2M232.8 182.6v-.5"/>
<path d="M232.8 182.6h-.5M232.8 182.6v.5M232.8 182.6h.5M232.8 181.6v-.4M232.8 183.6v.4M233.8 182.6h2M236.8 181.6v-.4M236.8 183.6v.4M237.8 182.6h2M240.8 182.6v-.5M240.8 182.6h-.5M240.8 182.6v.5"/>
<path d="M240.8 182.6h.5M240.8 181.6v-.4M240.8 183.6v.4M241.8 182.6h.4M244.5 187.8h-.5M245 187.3v-.5M245 188.3v.5M245.5 187.8h.6M293.9 189.6h-.3M294.9 188.5v-.2M294.9 190.6v.2M295.9 189.6h.3"/>
</g>
<g fill="none" stroke="#000" stroke-width=".3" stroke-dasharray="30.5 1.3 1.3 1.3" stroke-dashoffset="16.5">
<path d="M225.1 55h31.7M258.8 55h31.8M292.6 55h31.7M326.3 55h31.7M360.1 55h31.7M225.1 78.5h31.7M258.8 78.5h31.8M292.6 78.5h31.7M326.3 78.5h31.7M360.1 78.5h31.7M72.3 115.3h31.8M106.1 115.3h31.7"/>
<path d="M139.8 115.3h31.8M173.6 115.3h31.7M207.3 115.3h31.8"/>
</g>
<path d="M265.8 284.5h16.7" fill="none" stroke="#000" stroke-width=".3" stroke-dasharray="30.5 1.3 1.3 1.3" stroke-dashoffset="24"/>
<path d="M277.9 282.2v4.7" fill="none" stroke="#000" stroke-width=".3" stroke-dasharray="30.5 1.3 1.3 1.3" stroke-dashoffset="30"/>
<path d="M10 10h400v277h-400zM290 257h50M290 272h50" fill="none" stroke="#0a0605" stroke-width=".3"/>
<g fill="#000">
<path d="M288 169.3h1l-.5 3zM288.5 175.7l.5 3h-1z"/>
<path d="M292.7 168l3-.5v1zM294.1 167.5l3 .5-3 .5z"/>
<path d="M57.4 193l.5 3h-1zM56.9 169.3h1l-.5 3zM252.2 193l.5 3h-1zM251.7 179.6h1l-.5 3zM125.6 187.9l.4 2.9h-1zM125 174.4h1l-.4 3zM60.9 190h1l-.5 3zM61.4 187.9l.5 2.9h-1zM145.2 115.3l.5 3h-1zM144.7 110.4h1l-.5 3zM124.7 115.6l.5 3h-1.1zM124.1 110.4h1.1l-.5 3z"/>
<path d="M240.8 196.8l3-.5v1zM243.3 196.3l3 .5-3 .5zM240.4 183.4l-2 2.4 .9 .5zM242.3 179l-1 2.9 1.9-2.4zM62 196.6l3 .5-3 .5zM66.3 197.1l3-.5v1zM64.7 174.3l1.4 2.6-.5-2.9zM66.5 177.9l.6 3 .9-.4zM291.9 170.2l3 .5-3 .5zM297.1 170.7l3-.5v1zM295.2 171.9l-.2 3.1 1.2-2.8zM294.7 176.4l-1.2 2.8 1 .3zM62 110l3 .5-3 .5zM71.3 110.5l3-.5v1zM241.1 112l1.2 2.7-.3-3zM242.8 116.4l.3 3.1 1-.3zM105.3 115.4l2.6 1.6 .4-.9zM102.2 113.6l-.4 .9 3 .7z"/>
<path d="M243.3 200l3 .5-3 .5zM65 200.5l3-.5v1zM68.8 121.6l3-.5v1zM62 121.1l3 .5-3 .5z"/>
</g>
<g font-size="5.8">
<text x="283.7" y="55.8">上 90° R 0.76</text>
<text x="283.7" y="76">上 90° R 0.76</text>
<text x="217.2" y="91.5" transform="rotate(-90 217.2 91.5)">上 90° R 0.76</text>
<text x="398.1" y="91.5" transform="rotate(-90 398.1 91.5)">上 90° R 0.76</text>
<text x="65.3" y="109.6">50</text>
<text x="110.5" y="113.1">4.2</text>
<text x="144.4" y="111.9" transform="rotate(-90 144.4 111.9)">15</text>
<text x="123.9" y="118.6" transform="rotate(-90 123.9 118.6)">17.5</text>
<text x="64" y="120.8">30</text>
<text x="236.7" y="125.8">14</text>
<text x="292" y="167.2">35</text>
<text x="294.3" y="169.8">17.5</text>
<text x="75.1" y="177.3">8</text>
<text x="287.7" y="176.5" transform="rotate(-90 287.7 176.5)">26.8</text>
<text x="250" y="180.7">14</text>
<text x="301.6" y="182.9">12</text>
<text x="56.6" y="189.9" transform="rotate(-90 56.6 189.9)">163.5</text>
<text x="124.7" y="188.4" transform="rotate(-90 124.7 188.4)">82.5</text>
<text x="60.6" y="196.2" transform="rotate(-90 60.6 196.2)">40.5</text>
<text x="64.9" y="196.3">10.5</text>
<text x="237.8" y="196">43.9</text>
<text x="251.4" y="193.6" transform="rotate(-90 251.4 193.6)">81.8</text>
<text x="149.9" y="199.7">1437</text>
<text x="353.6" y="251.1">韦思环境江苏有限公司</text>
<text x="299.7" y="252.1">热交端板-17</text>
<text x="296.8" y="267.2">12.7，1排44孔</text>
<text x="386.7" y="267.2">0.126195:1</text>
<text x="357.6" y="274.2">1</text>
<text x="301.2" y="282.1">镀锌板/304</text>
</g>
<g font-size="5.6">
<text x="17.9" y="259.4">技术要求：</text>
<text x="17.9" y="266.1">1.技术要求:1.未注尺寸公差按GB/T 1804-2000</text>
<text x="17.9" y="272.7">《一般公差未注公差的线性和角度尺寸的公差》m级执行</text>
<text x="17.9" y="279.4">2.钣金件无毛刺，无扭曲变形；</text>
</g>
<g font-size="4.1">
<text x="343.7" y="259.9">版本号</text>
<text x="396.6" y="259.9">比 例</text>
<text x="230.9" y="266.1">标记</text>
<text x="238.3" y="266.1">处数</text>
<text x="249.2" y="266.1">更改内容</text>
<text x="268.4" y="266.2">签 字</text>
<text x="281.7" y="266.2">日期</text>
<text x="233.4" y="271.2">设 计</text>
<text x="262.6" y="271.2">标准化</text>
<text x="351" y="272.9">共</text>
<text x="385" y="272.9">第</text>
<text x="396.5" y="272.9">张</text>
<text x="233.4" y="276.1">校 对</text>
<text x="233.4" y="281.2">审 定</text>
<text x="263.4" y="281.2">日 期</text>
<text x="264.2" y="276.1">批准</text>
<text x="233.4" y="286.2">工 艺</text>
</g>
</svg>
